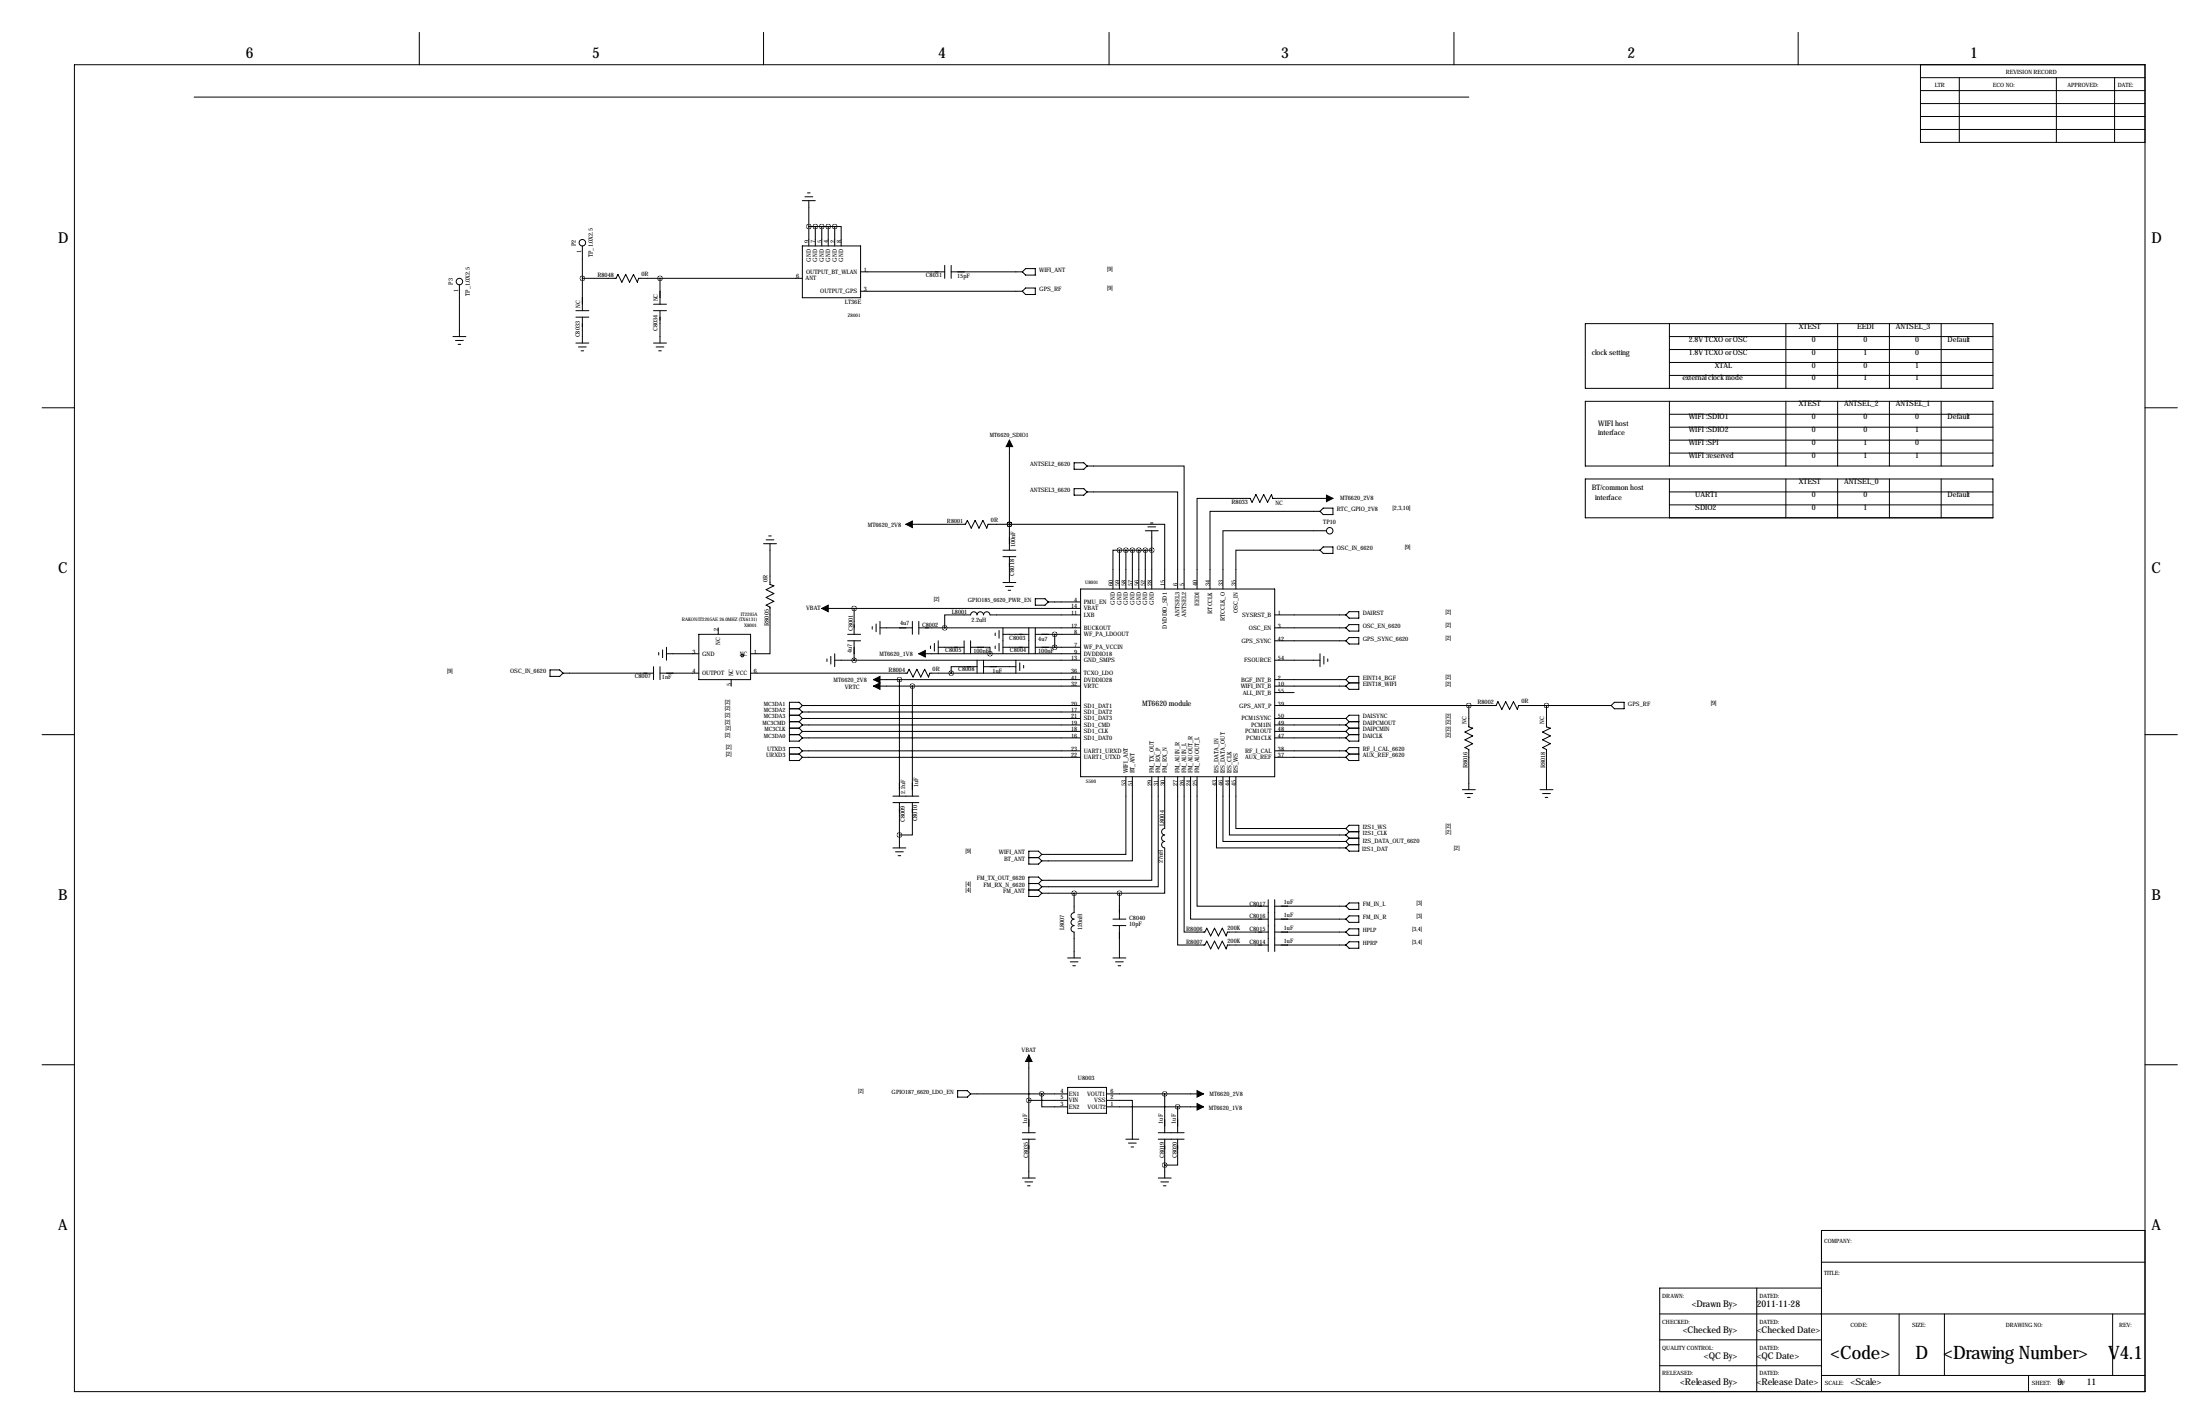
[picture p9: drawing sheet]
<svg xmlns="http://www.w3.org/2000/svg" width="864mm" height="559mm" viewBox="0 0 864 559" stroke-linecap="round" stroke-linejoin="round" font-family="sans-serif">
<g fill="none" stroke="#000" stroke-width=".39">
<path d="M164.6 12.7v12.7M299.7 12.7v12.7M435.4 12.7v12.7M570.7 12.7v12.7M705.9 12.7v12.7M29.2 25.4h812.8v520.7h-812.8zM76.2 38.1h500.4M753.9 25.4v30.5h88.1M753.9 35.6h88.1M753.9 30.5h88.1M769.1 30.5v25.4M807.2 30.5v25.4"/>
<path d="M830.1 30.5v25.4M753.9 50.8h88.1M753.9 45.7h88.1M753.9 40.6h88.1M315 78.7h5M316 77.2h3M317 75.7h1M317.5 78.7v17.8M228.6 96.5v25.4M315 96.5h22.8v20.3h-22.8zM317.5 88.9h10.2M320 88.9v7.6"/>
<path d="M322.6 88.9v7.6M325.1 88.9v7.6M327.7 88.9h2.5v7.6M327.7 88.9v7.6M180.3 111.8v20.3M228.6 109.2h13.2l.8-1.5 1.5 3 1.5-3 1.5 3 1.6-3 1.5 3 .5-1.5h64.3M256.5 119.4h5.1M259.1 109.2v10.2M337.8 106.7h33M337.8 114.3h63.5M370.8 104.1v5.1M373.4 106.7h27.9"/>
<path d="M373.4 104.1v5.1M401.3 114.3l1.3-1.3h3.8v2.6h-3.8zM402.6 105.4h3.8v2.5h-3.8l-1.3-1.2zM177.8 132.1h5.1M178.8 133.6h3.1M179.8 135.1h1M226.1 121.9h5M226.1 124.5h5M226.1 134.6h5M227.1 136.1h3M228.1 137.7h1M228.6 124.5v10.1"/>
<path d="M256.5 121.9h5.1M256.5 134.6h5.1M257.6 136.1h3M258.6 137.7h1M259.1 121.9v12.7M622.3 127h160v25.4h-160zM655.3 127v25.4M655.3 137.2h127M655.3 132.1h127M701 127v25.4M721.4 127v25.4M741.7 127v25.4"/>
<path d="M762 127v25.4M622.3 157.5h160v25.4h-160zM655.3 157.5v25.4M655.3 147.3h127M655.3 142.2h127M701 157.5v25.4M721.4 157.5v25.4M741.7 157.5v25.4M762 157.5v25.4M16.5 160h12.7M396.2 172.7v43.2M655.3 177.8h127"/>
<path d="M655.3 172.7h127M655.3 167.6h127M655.3 162.6h127M842 160h12.7M421.6 181.6h3.8l1.3 1.3-1.3 1.2h-3.8zM421.6 191.8h3.8l1.3 1.2-1.3 1.3h-3.8zM426.7 182.9h38.1v48.2M426.7 193h35.6v38.1M523.2 195.6h-23.6l-.5-1.5-1.5 3-1.5-3-1.6 3-1.5-3-1.5 3-.8-1.5h-20.8v35.5M622.3 188h160v15.2h-160zM655.3 198.1h127M655.3 193h127"/>
<path d="M655.3 188v15.2M701 188v15.2M721.4 188v15.2M741.7 188v15.2M762 188v15.2M299.7 213.4h5.1M300.7 211.8h3.1M301.8 210.3h1M302.3 213.4v16l1.5 .5-3.1 1.5 3.1 1.5-3.1 1.5 3.1 1.6-3.1 1.5 1.6 .8v18.2h-7.7M355.6 205.7h23.4l.7-1.5 1.6 3.1 1.5-3.1 1.5 3.1 1.5-3.1 1.5 3.1 .6-1.6h8.3M393.7 218.4h5.1M393.7 215.9h5.1"/>
<path d="M396.2 205.7h61v25.4M396.2 205.7h.1M396.2 218.4v10.2M439.4 215.9h-2.5v15.2M439.4 215.9v15.2M439.4 215.9h12.7M442 215.9v15.2M444.5 215.9v15.2M447 215.9v15.2M449.6 215.9v15.2M449.6 208.3h5.1M450.6 206.8h3"/>
<path d="M451.6 205.2h1M452.1 208.3v22.8M518.2 200.7h-43.2v30.4M518.2 215.9h-33.1v15.2M518.2 200.7l1.2-1.3h3.8v2.5h-3.8zM519.4 214.6h3.8v2.6h-3.8l-1.2-1.3zM520.7 208.3h-40.6v22.8M322.6 238.8h101.6M335.3 238.8v10.1M393.7 228.6h5.1M394.7 230.1h3.1M395.7 231.6h1"/>
<path d="M406.4 234.9h3.8l1.3 1.3-1.3 1.3h-3.8zM411.5 236.2h12.7M424.2 231.1h76.2v73.7h-76.2zM258.6 256v1M260.1 255v3.1M261.6 256.5h12.7M261.6 254v5.1M274.3 248.9h20.3v17.8h-20.3zM281.9 246.4v2.5M324.6 258.6v1M326.1 257.6v3M327.7 259.1h96.5"/>
<path d="M327.7 256.5v5.1M332.7 248.9h5.1M332.7 251.5h5.1M335.3 251.5v7.6M342.4 245.9v1M343.9 244.9v3M345.4 246.4h12.7M345.4 243.8v5.1M358.1 243.8v5.1M360.7 246.4h63.5M360.7 256.5h63.5M360.7 243.8v5.1"/>
<path d="M365.3 253.5v1M366.8 252.5v3M368.3 254h10.2M368.3 251.5v5M378.5 251.5v5M381 254h7.6v2.5M381 251.5v5M383.5 259.1v5.1M386.1 259.1v5.1M390.7 248.4v1M390.7 253.5v1M392.2 247.4v3"/>
<path d="M392.2 252.5v3M393.7 248.9h10.2M393.7 254h10.2M393.7 246.4v10.1M398.8 259.1v5.1M403.9 246.4v10.1M406.4 248.9h17.8M406.4 254h17.8M406.4 246.4v10.1M414 248.9v5.1M424.2 241.3h-35.6a1.27 1.27 0 0 0-1.3-1.2 1.27 1.27 0 0 0-1.2 1.2 1.27 1.27 0 0 0-1.3-1.2 1.27 1.27 0 0 0-1.3 1.2 1.27 1.27 0 0 0-1.2-1.2 1.27 1.27 0 0 0-1.3 1.2h-10.2v5.1M500.4 241.3h27.9"/>
<path d="M500.4 246.4h27.9M500.4 259.1h17.8M500.4 251.5h27.9M518.2 256.5v5.1M519.7 257.6v3M521.2 258.6v1M528.3 251.5l1.3-1.3h3.8v2.5h-3.8zM529.6 240h3.8v2.6h-3.8l-1.3-1.3zM529.6 245.1h3.8v2.5h-3.8l-1.3-1.2zM215.9 262.9h3.8l1.3 1.3-1.3 1.2h-3.8zM221 264.2h35.5M256.5 261.6v5.1"/>
<path d="M259.1 264.2h15.2M259.1 261.6v5.1M287 266.7v2.5M294.6 264.2h61.5l.8-1.6 1.5 3.1 1.5-3.1 1.5 3.1 1.6-3.1 1.5 3.1 .5-1.5h59.2M309.9 278.1h3.8M313.7 278.1l1.3 1.3M315 276.9h109.2M315 279.4h109.2M315 276.9l-1.3 1.2M315 276.9l-1.3-1.3h-3.8v15.2h3.8l1.3-1.2M315 279.4l-1.3 1.3M342.9 266.7h81.3"/>
<path d="M342.9 269.2h81.3M353.1 266.7v45.7M358.1 269.2v43.2M383.5 261.6h-10.1v2.6M386.1 261.6h12.7M400.3 260.1v3M401.8 261.1v1M500.4 266.7h27.9M500.4 269.2h27.9M500.4 276.9h86.8l.8-1.6 1.5 3.1 1.6-3.1 1.5 3.1 1.5-3.1 1.5 3.1 .5-1.5h36.4M500.4 271.8h7.6M528.3 266.7l1.3-1.3h3.8v5.1h-3.8l-1.3-1.3"/>
<path d="M528.3 266.7l1.3 1.3M529.6 268h3.8M529.6 268l-1.3 1.2M576.6 276.9v8.3l1.5 .6-3 1.5 3 1.5-3 1.5 3 1.5-3 1.6 1.5 .7v15.8M607.1 276.9v8.3l1.5 .6-3.1 1.5 3.1 1.5-3.1 1.5 3.1 1.5-3.1 1.6 1.6 .7v15.8M633.7 275.6h3.8v2.5h-3.8l-1.2-1.2zM16.5 288.3h12.7M309.9 288.3h3.8M309.9 280.7h3.8M309.9 283.2h3.8M309.9 285.8h3.8M309.9 295.9h3.8"/>
<path d="M313.7 280.7l1.3 1.2M313.7 283.2l1.3 1.3M313.7 288.3l1.3 1.3M313.7 285.8l1.3 1.2M313.7 295.9l1.3 1.3M315 281.9h109.2M315 284.5h109.2M315 287h109.2M315 289.6h109.2M315 294.6h109.2M315 297.2h109.2M315 294.6l-1.3-1.2h-3.8v5h3.8l1.3-1.2"/>
<path d="M315 281.9l-1.3 1.3M315 284.5l-1.3 1.3M315 287l-1.3 1.3M315 294.6l-1.3 1.3M500.4 281.9h27.9M500.4 284.5h27.9M500.4 287h27.9M500.4 289.6h27.9M500.4 294.6h27.9M500.4 297.2h27.9M528.3 281.9l1.3-1.2h3.8v10.1h-3.8l-1.3-1.2M528.3 294.6l1.3-1.2h3.8v5h-3.8l-1.3-1.2"/>
<path d="M528.3 294.6l1.3 1.3M528.3 287l1.3 1.3M528.3 284.5l1.3 1.3M528.3 281.9l1.3 1.3M529.6 288.3h3.8M529.6 283.2h3.8M529.6 285.8h3.8M529.6 295.9h3.8M529.6 295.9l-1.3 1.3M529.6 288.3l-1.3 1.3M529.6 285.8l-1.3 1.2M529.6 283.2l-1.3 1.3"/>
<path d="M842 288.3h12.7M350.5 315h10.2M350.5 312.4h10.2M353.1 315v17.7M358.1 315v12.7h-5M442 304.8v30.5h-33.1M444.5 304.8v33h-35.6M452.1 304.8v40.6h-43.2M454.7 304.8v43.2h-45.8M457.2 304.8v20.3a1.27 1.27 0 0 0-1.2 1.3 1.27 1.27 0 0 0 1.2 1.3 1.27 1.27 0 0 0-1.2 1.2 1.27 1.27 0 0 0 1.2 1.3 1.27 1.27 0 0 0-1.2 1.3 1.27 1.27 0 0 0 1.2 1.2v17.8h-17.8M462.3 304.8v66h10.6l.8-1.5 1.5 3.1 1.6-3.1 1.5 3.1 1.5-3.1 1.5 3.1 .5-1.6h16M464.8 304.8v61h8.1l.8-1.6 1.5 3.1 1.6-3.1 1.5 3.1 1.5-3.1 1.5 3.1 .5-1.5h16"/>
<path d="M467.4 304.8v55.9h30.4M469.9 304.8v50.8h27.9M477.5 304.8v27.9h50.8M480.1 304.8v25.4h48.2M482.6 304.8v22.9h45.7M485.1 304.8v20.3h43.2M574 309.9h5.1M575.1 311.4h3M576.1 312.9h1M604.5 309.9h5.1M605.5 311.4h3.1M606.6 312.9h1"/>
<path d="M350.5 332.7h5.1M351.5 334.3h3.1M352.6 335.8h1M403.9 336.5h3.8M407.7 336.5l1.2 1.3M408.9 335.3l-1.2-1.3h-3.8v5.1h3.8l1.2-1.3M408.9 335.3l-1.2 1.2M528.3 325.1l1.3-1.3h3.8v10.2h-3.8l-1.3-1.3M528.3 330.2l1.3 1.3M528.3 327.7l1.3 1.2M528.3 325.1l1.3 1.3M529.6 331.5h3.8"/>
<path d="M529.6 331.5l-1.3 1.2M529.6 328.9h3.8M529.6 328.9l-1.3 1.3M529.6 326.4h3.8M529.6 326.4l-1.3 1.3M403.9 346.7h3.8M403.9 349.2h3.8M407.7 346.7l1.2 1.3M407.7 349.2l1.2 1.3M408.9 345.4l-1.2-1.2h-3.8v7.6h3.8l1.2-1.3M408.9 345.4l-1.2 1.3M408.9 348l-1.2 1.2"/>
<path d="M408.9 350.5h30.5M421.6 350.5v7.6a1.27 1.27 0 0 0-1.2 1.3 1.27 1.27 0 0 0 1.2 1.3 1.27 1.27 0 0 0-1.2 1.3 1.27 1.27 0 0 0 1.2 1.2 1.27 1.27 0 0 0-1.2 1.3 1.27 1.27 0 0 0 1.2 1.3v10.1M439.4 350.5v10.2M497.8 353.1v20.3M500.4 353.1v20.3M500.4 355.6h27.9M529.6 354.3h3.8v2.6h-3.8l-1.3-1.3zM529.6 359.4h3.8v2.5h-3.8l-1.3-1.2zM419.1 375.9h5.1M420.1 377.4h3.1M421.1 379h1M436.9 360.7h5.1"/>
<path d="M436.9 363.2h5.1M436.9 375.9h5.1M437.9 377.4h3M438.9 379h1M439.4 363.2v12.7M500.4 360.7h27.9M500.4 365.8h27.9M500.4 370.8h27.9M529.6 369.6h3.8v2.5h-3.8l-1.3-1.3zM529.6 364.5h3.8v2.5h-3.8l-1.3-1.2zM16.5 417.8h12.7M403.9 414v30.5"/>
<path d="M842 417.8h12.7M375.9 428h3.8l1.3 1.3-1.3 1.2h-3.8zM381 429.3h38.1M403.9 431.8h15.2M408.9 429.3v5h10.2M419.1 426.7h15.2v10.2h-15.2zM434.3 431.8h10.2v15.2M434.3 429.3h38.1M434.3 434.3h38.1M457.2 429.3v15.2M462.3 434.3v10.2M401.3 447h5.1"/>
<path d="M401.3 444.5h5.1M403.9 447v15.3M442 447h5M443 448.6h3M444 450.1h1M454.7 447h10.1M454.7 444.5h10.1M457.2 447v15.3M462.3 447v10.2h-5.1M401.3 462.3h5.1M402.3 463.8h3.1M403.4 465.3h1"/>
<path d="M454.7 462.3h5M455.7 463.8h3M456.7 465.3h1M715 495.3h127M842 482.9h-127v63.2M651.5 515.6h190.5M689.6 505.5v40.6M715 505.5h-63.5v40.6M745.5 515.6v24.2M763.3 515.6v24.2M829.3 515.6v24.2M651.5 535.9h63.5"/>
<path d="M651.5 525.8h63.5M715 539.8h127M796.3 539.8v6.3"/>
<circle cx="228.6" cy="95.2" r="1.27"/>
<circle cx="180.3" cy="110.5" r="1.27"/>
<circle cx="522" cy="208.3" r="1.27"/>
<circle cx="291.4" cy="257.3" r=".51"/>
</g>
<path d="M396.2 172.7l1.3 2.6h-2.5zM520.7 194.3l2.5 1.3-2.5 1.2zM355.6 205.7l2.5-1.2v2.5zM322.6 238.8l2.5-1.3v2.5zM360.7 256.5l2.5-1.2v2.5zM342.9 266.7l2.5-1.3v2.6zM342.9 269.2l2.5-1.2v2.5zM403.9 414l1.2 2.6h-2.5zM469.9 428l2.5 1.3-2.5 1.2zM469.9 433.1l2.5 1.2-2.5 1.3z" fill="#000" stroke="#000" stroke-width=".39"/>
<path d="M335.2 238.8a.07 .07 0 0 0 .1 0 .07 .07 0 0 0-.1 0zM335.2 259.1a.07 .07 0 0 0 .1 0 .07 .07 0 0 0-.1 0zM414 254a.07 .07 0 0 0 .1 0 .07 .07 0 0 0-.1 0zM414 248.9a.07 .07 0 0 0 .1 0 .07 .07 0 0 0-.1 0zM370.8 246.4a.07 .07 0 0 0 .1 0 .07 .07 0 0 0-.1 0zM388.6 256.5a.07 .07 0 0 0 .1 0 .07 .07 0 0 0-.1 0zM373.3 264.2a.07 .07 0 0 0 .1 0 .07 .07 0 0 0-.1 0zM353 266.7a.07 .07 0 0 0 .1 0 .07 .07 0 0 0-.1 0zM358.1 269.2a.07 .07 0 0 0 .1 0 .07 .07 0 0 0-.1 0zM353 327.7a.07 .07 0 0 0 .1 0 .07 .07 0 0 0-.1 0zM421.6 350.5a.07 .07 0 0 0 .1 0 .07 .07 0 0 0-.1 0zM607 276.9a.07 .07 0 0 0 .1 0 .07 .07 0 0 0-.1 0zM576.5 276.9a.07 .07 0 0 0 .1 0 .07 .07 0 0 0-.1 0zM396.2 205.7a.07 .07 0 0 0 .1 0 .07 .07 0 0 0-.1 0zM408.9 429.3a.07 .07 0 0 0 .1 0 .07 .07 0 0 0-.1 0zM403.8 431.8a.07 .07 0 0 0 .1 0 .07 .07 0 0 0-.1 0zM457.1 429.3a.1 .1 0 0 0 .2 0 .1 .1 0 0 0-.2 0zM462.2 434.3a.07 .07 0 0 0 .1 0 .07 .07 0 0 0-.1 0zM457.1 457.2a.1 .1 0 0 0 .2 0 .1 .1 0 0 0-.2 0zM439.4 350.5a.07 .07 0 0 0 .1 0 .07 .07 0 0 0-.1 0zM228.5 109.2a.1 .1 0 0 0 .2 0 .1 .1 0 0 0-.2 0zM317.4 88.9a.1 .1 0 0 0 .2 0 .1 .1 0 0 0-.2 0zM320 88.9a.07 .07 0 0 0 .1 0 .07 .07 0 0 0-.1 0zM322.5 88.9a.07 .07 0 0 0 .1 0 .07 .07 0 0 0-.1 0zM325.1 88.9a.07 .07 0 0 0 .1 0 .07 .07 0 0 0-.1 0zM327.6 88.9a.07 .07 0 0 0 .1 0 .07 .07 0 0 0-.1 0zM259 109.2a.07 .07 0 0 0 .1 0 .07 .07 0 0 0-.1 0zM452.1 215.9a.07 .07 0 0 0 .1 0 .07 .07 0 0 0-.1 0zM439.4 215.9a.07 .07 0 0 0 .1 0 .07 .07 0 0 0-.1 0zM441.9 215.9a.07 .07 0 0 0 .1 0 .07 .07 0 0 0-.1 0zM444.4 215.9a.1 .1 0 0 0 .2 0 .1 .1 0 0 0-.2 0zM447 215.9a.07 .07 0 0 0 .1 0 .07 .07 0 0 0-.1 0zM449.5 215.9a.07 .07 0 0 0 .1 0 .07 .07 0 0 0-.1 0zM396.2 205.7a.07 .07 0 0 0 .1 0 .07 .07 0 0 0-.1 0z" fill="#000" stroke="#000" stroke-width="1.9"/>
<g font-size="7.3">
<text x="718.6" y="533.3">&lt;Code&gt;</text>
<text x="751.9" y="533.3">D</text>
<text x="762.9" y="533.3">&lt;Drawing Number&gt;</text>
<text x="827.5" y="533.3">V4.1</text>
</g>
<g font-size="5.9">
<text x="96.5" y="22.9">6</text>
<text x="232.4" y="22.9">5</text>
<text x="368.3" y="22.9">4</text>
<text x="502.9" y="22.9">3</text>
<text x="638.8" y="22.9">2</text>
<text x="773.4" y="22.9">1</text>
<text x="22.9" y="95.2">D</text>
<text x="844.5" y="95.2">D</text>
<text x="22.9" y="224.8">C</text>
<text x="844.5" y="224.8">C</text>
<text x="22.9" y="353.1">B</text>
<text x="844.5" y="353.1">B</text>
<text x="22.9" y="482.6">A</text>
<text x="844.5" y="482.6">A</text>
</g>
<g font-size="3.6">
<text x="664.1" y="513">&lt;Drawn By&gt;</text>
<text x="689.6" y="513">2011-11-28</text>
<text x="660.6" y="523.2">&lt;Checked By&gt;</text>
<text x="689.6" y="523.2">&lt;Checked Date&gt;</text>
<text x="668.9" y="533.3">&lt;QC By&gt;</text>
<text x="689.6" y="533.3">&lt;QC Date&gt;</text>
<text x="659.5" y="543.5">&lt;Released By&gt;</text>
<text x="689.6" y="543.5">&lt;Release Date&gt;</text>
<text x="726.4" y="543.5">&lt;Scale&gt;</text>
<text x="807.7" y="543.5">9</text>
<text x="819.1" y="543.5">11</text>
</g>
<g font-size="3">
<text x="706.1" y="129">XTEST</text>
<text x="729" y="129">EEDI</text>
<text x="744.2" y="129">ANTSEL_3</text>
<text x="662.9" y="134.1">2.8V TCXO or OSC</text>
<text x="711.2" y="134.1">0</text>
<text x="731.5" y="134.1">0</text>
<text x="751.8" y="134.1">0</text>
<text x="764.5" y="134.1">Default</text>
<text x="624.8" y="139.1">clock setting</text>
<text x="662.9" y="139.1">1.8V TCXO or OSC</text>
<text x="711.2" y="139.1">0</text>
<text x="731.5" y="139.1">1</text>
<text x="751.8" y="139.1">0</text>
<text x="660.4" y="149.3">external clock mode</text>
<text x="673.1" y="144.2">XTAL</text>
<text x="711.2" y="144.2">0</text>
<text x="711.2" y="149.3">0</text>
<text x="731.5" y="149.3">1</text>
<text x="731.5" y="144.2">0</text>
<text x="751.8" y="144.2">1</text>
<text x="751.8" y="149.3">1</text>
<text x="706.1" y="159.5">XTEST</text>
<text x="723.9" y="159.5">ANTSEL_2</text>
<text x="744.2" y="159.5">ANTSEL_1</text>
<text x="627.4" y="167.1">WIFI host</text>
<text x="662.9" y="164.5">WIFI :SDIO1</text>
<text x="711.2" y="164.5">0</text>
<text x="731.5" y="164.5">0</text>
<text x="751.8" y="164.5">0</text>
<text x="764.5" y="164.5">Default</text>
<text x="627.4" y="170.8">interface</text>
<text x="662.9" y="169.6">WIFI :SDIO2</text>
<text x="711.2" y="169.6">0</text>
<text x="731.5" y="169.6">0</text>
<text x="751.8" y="169.6">1</text>
<text x="662.9" y="174.7">WIFI :SPI</text>
<text x="662.9" y="179.8">WIFI :reserved</text>
<text x="711.2" y="174.7">0</text>
<text x="711.2" y="179.8">0</text>
<text x="731.5" y="179.8">1</text>
<text x="731.5" y="174.7">1</text>
<text x="751.8" y="179.8">1</text>
<text x="751.8" y="174.7">0</text>
<text x="706.1" y="189.9">XTEST</text>
<text x="723.9" y="189.9">ANTSEL_0</text>
<text x="624.8" y="192.5">BT/common host</text>
<text x="626.2" y="196.2">interface</text>
<text x="665.5" y="195">UART1</text>
<text x="711.2" y="195">0</text>
<text x="731.5" y="195">0</text>
<text x="764.5" y="195">Default</text>
<text x="665.5" y="200.1">SDIO2</text>
<text x="711.2" y="200.1">0</text>
<text x="731.5" y="200.1">1</text>
<text x="448.3" y="277.1">MT6620 module</text>
</g>
<g font-size="2.4">
<text x="317.5" y="95.2" transform="rotate(-90 317.5 95.2)">9</text>
<text x="320" y="95.2" transform="rotate(-90 320 95.2)">7</text>
<text x="322.6" y="95.2" transform="rotate(-90 322.6 95.2)">5</text>
<text x="325.1" y="95.2" transform="rotate(-90 325.1 95.2)">4</text>
<text x="327.7" y="95.2" transform="rotate(-90 327.7 95.2)">2</text>
<text x="330.2" y="95.2" transform="rotate(-90 330.2 95.2)">8</text>
<text x="226.1" y="96.5" transform="rotate(-90 226.1 96.5)">P2</text>
<text x="228.1" y="99.3" transform="rotate(-90 228.1 99.3)">1</text>
<text x="232.7" y="100.9" transform="rotate(-90 232.7 100.9)">TP_1.0X2.5</text>
<text x="316.4" y="107.5">OUTPUT_BT_WLAN</text>
<text x="318.3" y="102.7" transform="rotate(-90 318.3 102.7)">GND</text>
<text x="320.8" y="102.7" transform="rotate(-90 320.8 102.7)">GND</text>
<text x="323.4" y="102.7" transform="rotate(-90 323.4 102.7)">GND</text>
<text x="325.9" y="102.7" transform="rotate(-90 325.9 102.7)">GND</text>
<text x="328.5" y="102.7" transform="rotate(-90 328.5 102.7)">GND</text>
<text x="331" y="102.7" transform="rotate(-90 331 102.7)">GND</text>
<text x="339.1" y="106.7">1</text>
<text x="407.9" y="106.7">WIFI_ANT</text>
<text x="434.6" y="106.2">[9]</text>
<text x="177.8" y="111.8" transform="rotate(-90 177.8 111.8)">P3</text>
<text x="234.5" y="108.7">R8048</text>
<text x="251.8" y="108.3">0R</text>
<text x="312.5" y="109.2">6</text>
<text x="316.2" y="110">ANT</text>
<text x="363.4" y="108.5">C8031</text>
<text x="375.7" y="109">15pF</text>
<text x="434.6" y="113.8">[9]</text>
<text x="179.8" y="114.5" transform="rotate(-90 179.8 114.5)">1</text>
<text x="184.5" y="116.1" transform="rotate(-90 184.5 116.1)">TP_1.0X2.5</text>
<text x="258.2" y="118.3" transform="rotate(-90 258.2 118.3)">NC</text>
<text x="322" y="115.1">OUTPUT_GPS</text>
<text x="331.7" y="119.4">LT36E</text>
<text x="339.1" y="114.3">3</text>
<text x="407.9" y="114.3">GPS_RF</text>
<text x="227.7" y="120.8" transform="rotate(-90 227.7 120.8)">NC</text>
<text x="258.1" y="129.8" transform="rotate(-90 258.1 129.8)">C8034</text>
<text x="227.6" y="132.4" transform="rotate(-90 227.6 132.4)">C8033</text>
<text x="404.4" y="182.9">ANTSEL2_6620</text>
<text x="404.4" y="193">ANTSEL3_6620</text>
<text x="483.4" y="197.7">R8033</text>
<text x="526.1" y="196.3">MT6620_2V8</text>
<text x="500.7" y="198.1">NC</text>
<text x="524.8" y="200.7">RTC_GPIO_2V8</text>
<text x="546.7" y="200.2">[2,3,10]</text>
<text x="340.7" y="206.8">MT6620_2V8</text>
<text x="389" y="204.8">0R</text>
<text x="519.5" y="205.7">TP10</text>
<text x="398.5" y="214.8" transform="rotate(-90 398.5 214.8)">100nF</text>
<text x="524.8" y="215.9">OSC_IN_6620</text>
<text x="551.4" y="215.4">[9]</text>
<text x="398.1" y="225.8" transform="rotate(-90 398.1 225.8)">C8018</text>
<text x="301.3" y="228.2" transform="rotate(-90 301.3 228.2)">0R</text>
<text x="436.9" y="229.9" transform="rotate(-90 436.9 229.9)">60</text>
<text x="439.4" y="229.9" transform="rotate(-90 439.4 229.9)">59</text>
<text x="442" y="229.9" transform="rotate(-90 442 229.9)">58</text>
<text x="444.5" y="229.9" transform="rotate(-90 444.5 229.9)">57</text>
<text x="447" y="229.9" transform="rotate(-90 447 229.9)">56</text>
<text x="449.6" y="229.9" transform="rotate(-90 449.6 229.9)">52</text>
<text x="452.1" y="229.9" transform="rotate(-90 452.1 229.9)">28</text>
<text x="457.2" y="229.9" transform="rotate(-90 457.2 229.9)">15</text>
<text x="462.3" y="229.9" transform="rotate(-90 462.3 229.9)">6</text>
<text x="464.8" y="229.9" transform="rotate(-90 464.8 229.9)">5</text>
<text x="469.9" y="229.9" transform="rotate(-90 469.9 229.9)">40</text>
<text x="475" y="229.9" transform="rotate(-90 475 229.9)">34</text>
<text x="480.1" y="229.9" transform="rotate(-90 480.1 229.9)">33</text>
<text x="485.1" y="229.9" transform="rotate(-90 485.1 229.9)">35</text>
<text x="316.4" y="239.5">VBAT</text>
<text x="420.5" y="238.8">14</text>
<text x="421.7" y="236.2">4</text>
<text x="425.4" y="237">PMU_EN</text>
<text x="425.4" y="239.6">VBAT</text>
<text x="437.7" y="237.3" transform="rotate(-90 437.7 237.3)">GND</text>
<text x="440.2" y="237.3" transform="rotate(-90 440.2 237.3)">GND</text>
<text x="442.8" y="237.3" transform="rotate(-90 442.8 237.3)">GND</text>
<text x="445.3" y="237.3" transform="rotate(-90 445.3 237.3)">GND</text>
<text x="447.8" y="237.3" transform="rotate(-90 447.8 237.3)">GND</text>
<text x="450.4" y="237.3" transform="rotate(-90 450.4 237.3)">GND</text>
<text x="452.9" y="237.3" transform="rotate(-90 452.9 237.3)">GND</text>
<text x="470.7" y="237.7" transform="rotate(-90 470.7 237.7)">EEDI</text>
<text x="301.8" y="245.6" transform="rotate(-90 301.8 245.6)">R8005</text>
<text x="353.3" y="245.4">4u7</text>
<text x="361.9" y="245.9">C8002</text>
<text x="373.6" y="240.8">L8001</text>
<text x="381.4" y="243.9">2.2uH</text>
<text x="420.5" y="241.3">11</text>
<text x="425.4" y="242.1">LXB</text>
<text x="463.1" y="242.1" transform="rotate(-90 463.1 242.1)">ANTSEL3</text>
<text x="465.6" y="242.1" transform="rotate(-90 465.6 242.1)">ANTSEL2</text>
<text x="475.8" y="240.8" transform="rotate(-90 475.8 240.8)">RTCCLK</text>
<text x="480.9" y="243.7" transform="rotate(-90 480.9 243.7)">RTCCLK_O</text>
<text x="485.9" y="240.4" transform="rotate(-90 485.9 240.4)">OSC_IN</text>
<text x="487.6" y="242.1">SYSRST_B</text>
<text x="501.6" y="241.3">1</text>
<text x="534.9" y="241.3">DAIRST</text>
<text x="567.4" y="241.1">[2]</text>
<text x="281.9" y="247.7" transform="rotate(-90 281.9 247.7)">2</text>
<text x="334.8" y="247.7" transform="rotate(-90 334.8 247.7)">C8001</text>
<text x="396.2" y="251">C8003</text>
<text x="407.6" y="251.5">4u7</text>
<text x="420.5" y="246.4">12</text>
<text x="421.7" y="248.9">8</text>
<text x="425.4" y="247.2">BUCKOUT</text>
<text x="425.4" y="249.7">WF_PA_LDOOUT</text>
<text x="458" y="246.7" transform="rotate(-90 458 246.7)">DVDDIO_SD1</text>
<text x="490.3" y="247.2">OSC_EN</text>
<text x="501.6" y="251.5">42</text>
<text x="501.6" y="246.4">3</text>
<text x="534.9" y="251.5">GPS_SYNC_6620</text>
<text x="534.9" y="246.4">OSC_EN_6620</text>
<text x="567.4" y="251.3">[2]</text>
<text x="567.4" y="246.2">[2]</text>
<text x="271.8" y="256.5">3</text>
<text x="275.6" y="257.3">GND</text>
<text x="282.7" y="253.2" transform="rotate(-90 282.7 253.2)">NC</text>
<text x="290.4" y="257.3">NC</text>
<text x="295.9" y="256.5">1</text>
<text x="334.3" y="256.3" transform="rotate(-90 334.3 256.3)">4u7</text>
<text x="345.3" y="257.3">MT6620_1V8</text>
<text x="371.1" y="255.8">C8005</text>
<text x="382.1" y="256.3">100nF</text>
<text x="396.5" y="255.8">C8004</text>
<text x="407.5" y="256.3">100nF</text>
<text x="421.7" y="254">7</text>
<text x="421.7" y="256.5">9</text>
<text x="425.4" y="254.8">WF_PA_VCCIN</text>
<text x="425.4" y="257.3">DVDDIO18</text>
<text x="487.3" y="252.3">GPS_SYNC</text>
<text x="175.5" y="264">[9]</text>
<text x="348.8" y="263.7">R8004</text>
<text x="366.1" y="263.2">0R</text>
<text x="376.1" y="263.5">C8008</text>
<text x="389.6" y="263.9">1uF</text>
<text x="420.5" y="259.1">13</text>
<text x="425.4" y="259.9">GND_SMPS</text>
<text x="488.4" y="259.9">FSOURCE</text>
<text x="501.6" y="259.1">54</text>
<text x="200.2" y="264.2">OSC_IN_6620</text>
<text x="249.1" y="266">C8007</text>
<text x="259.8" y="266.4">1nF</text>
<text x="271.8" y="264.2">4</text>
<text x="275.6" y="265">OUTPOT</text>
<text x="287" y="269.2" transform="rotate(-90 287 269.2)">5</text>
<text x="287.8" y="265.4" transform="rotate(-90 287.8 265.4)">NC</text>
<text x="288.9" y="265">VCC</text>
<text x="295.9" y="264.2">6</text>
<text x="327.2" y="267.7">MT6620_2V8</text>
<text x="420.5" y="264.2">36</text>
<text x="420.5" y="266.7">41</text>
<text x="420.5" y="269.2">32</text>
<text x="425.4" y="265">TCXO_LDO</text>
<text x="425.4" y="267.5">DVDDIO28</text>
<text x="487.2" y="267.5">BGF_INT_B</text>
<text x="501.6" y="269.2">10</text>
<text x="501.6" y="266.7">2</text>
<text x="534.9" y="269.2">EINT18_WIFI</text>
<text x="534.9" y="266.7">EINT14_BGF</text>
<text x="567.4" y="269">[2]</text>
<text x="567.4" y="266.5">[2]</text>
<text x="331.6" y="270.5">VRTC</text>
<text x="425.4" y="270">VRTC</text>
<text x="487" y="270">WIFI_INT_B</text>
<text x="487.8" y="272.6">ALL_INT_B</text>
<text x="501.6" y="271.8">55</text>
<text x="597.3" y="275.9">0R</text>
<text x="420.5" y="276.9">20</text>
<text x="420.5" y="279.4">17</text>
<text x="420.5" y="281.9">21</text>
<text x="425.4" y="277.7">SD1_DAT1</text>
<text x="425.4" y="280.2">SD1_DAT2</text>
<text x="486.5" y="277.7">GPS_ANT_P</text>
<text x="501.6" y="281.9">50</text>
<text x="501.6" y="276.9">39</text>
<text x="534.9" y="281.9">DAISYNC</text>
<text x="567.4" y="281.7">[2]</text>
<text x="579.9" y="276.4">R8002</text>
<text x="639.1" y="276.9">GPS_RF</text>
<text x="671.6" y="276.7">[9]</text>
<text x="420.5" y="284.5">19</text>
<text x="420.5" y="287">18</text>
<text x="425.4" y="282.7">SD1_DAT3</text>
<text x="425.4" y="285.3">SD1_CMD</text>
<text x="425.4" y="287.8">SD1_CLK</text>
<text x="487.3" y="282.7">PCM1SYNC</text>
<text x="488.8" y="287.8">PCM1OUT</text>
<text x="491.1" y="285.3">PCM1IN</text>
<text x="501.6" y="287">48</text>
<text x="501.6" y="284.5">49</text>
<text x="534.9" y="287">DAIPCMIN</text>
<text x="534.9" y="284.5">DAIPCMOUT</text>
<text x="567.4" y="286.8">[2]</text>
<text x="567.4" y="284.3">[2]</text>
<text x="575.6" y="284.2" transform="rotate(-90 575.6 284.2)">NC</text>
<text x="606.1" y="284.2" transform="rotate(-90 606.1 284.2)">NC</text>
<text x="285" y="293.9">[2]</text>
<text x="420.5" y="289.6">16</text>
<text x="425.4" y="290.4">SD1_DAT0</text>
<text x="489.2" y="290.4">PCM1CLK</text>
<text x="501.6" y="289.6">47</text>
<text x="534.9" y="289.6">DAICLK</text>
<text x="567.4" y="289.4">[2]</text>
<text x="285" y="296.7">[2]</text>
<text x="300.7" y="297.2">URXD3</text>
<text x="301.2" y="294.6">UTXD3</text>
<text x="420.5" y="294.6">23</text>
<text x="420.5" y="297.2">22</text>
<text x="425.4" y="295.4">UART1_URXD</text>
<text x="425.4" y="298">UART1_UTXD</text>
<text x="488.8" y="295.4">RF_I_CAL</text>
<text x="488.8" y="298">AUX_REF</text>
<text x="501.6" y="294.6">38</text>
<text x="501.6" y="297.2">37</text>
<text x="534.9" y="297.2">AUX_REF_6620</text>
<text x="534.9" y="294.6">RF_I_CAL_6620</text>
<text x="442.8" y="303.5" transform="rotate(-90 442.8 303.5)">WIFI_ANT</text>
<text x="445.3" y="303.5" transform="rotate(-90 445.3 303.5)">BT_ANT</text>
<text x="452.9" y="303.5" transform="rotate(-90 452.9 303.5)">FM_TX_OUT</text>
<text x="455.5" y="303.5" transform="rotate(-90 455.5 303.5)">FM_RX_P</text>
<text x="458" y="303.5" transform="rotate(-90 458 303.5)">FM_RX_N</text>
<text x="463.1" y="303.5" transform="rotate(-90 463.1 303.5)">FM_AUIN_R</text>
<text x="465.6" y="303.5" transform="rotate(-90 465.6 303.5)">FM_AUIN_L</text>
<text x="468.2" y="303.5" transform="rotate(-90 468.2 303.5)">FM_AUOUT_R</text>
<text x="470.7" y="303.5" transform="rotate(-90 470.7 303.5)">FM_AUOUT_L</text>
<text x="478.3" y="303.5" transform="rotate(-90 478.3 303.5)">I2S_DATA_IN</text>
<text x="480.9" y="303.5" transform="rotate(-90 480.9 303.5)">I2S_DATA_OUT</text>
<text x="483.4" y="303.5" transform="rotate(-90 483.4 303.5)">I2S_CLK</text>
<text x="485.9" y="303.5" transform="rotate(-90 485.9 303.5)">I2S_WS</text>
<text x="576.1" y="301.5" transform="rotate(-90 576.1 301.5)">R8016</text>
<text x="606.6" y="301.5" transform="rotate(-90 606.6 301.5)">R8018</text>
<text x="360.4" y="308.9" transform="rotate(-90 360.4 308.9)">1uF</text>
<text x="442" y="308.5" transform="rotate(-90 442 308.5)">53</text>
<text x="444.5" y="308.5" transform="rotate(-90 444.5 308.5)">51</text>
<text x="452.1" y="308.5" transform="rotate(-90 452.1 308.5)">29</text>
<text x="454.7" y="308.5" transform="rotate(-90 454.7 308.5)">31</text>
<text x="457.2" y="308.5" transform="rotate(-90 457.2 308.5)">30</text>
<text x="462.3" y="308.5" transform="rotate(-90 462.3 308.5)">27</text>
<text x="464.8" y="308.5" transform="rotate(-90 464.8 308.5)">26</text>
<text x="467.4" y="308.5" transform="rotate(-90 467.4 308.5)">24</text>
<text x="469.9" y="308.5" transform="rotate(-90 469.9 308.5)">25</text>
<text x="477.5" y="308.5" transform="rotate(-90 477.5 308.5)">43</text>
<text x="480.1" y="308.5" transform="rotate(-90 480.1 308.5)">46</text>
<text x="482.6" y="308.5" transform="rotate(-90 482.6 308.5)">44</text>
<text x="485.1" y="308.5" transform="rotate(-90 485.1 308.5)">45</text>
<text x="355.1" y="322.6" transform="rotate(-90 355.1 322.6)">C8009</text>
<text x="360" y="322.4" transform="rotate(-90 360 322.4)">C8010</text>
<text x="456.9" y="324.1" transform="rotate(-90 456.9 324.1)">L8004</text>
<text x="534.9" y="325.1">I2S1_WS</text>
<text x="567.4" y="324.9">[2]</text>
<text x="378.9" y="334.8">[9]</text>
<text x="392.2" y="335.3">WIFI_ANT</text>
<text x="534.7" y="333.8">I2S1_DAT</text>
<text x="534.9" y="331">I2S_DATA_OUT_6620</text>
<text x="570.7" y="333.6">[2]</text>
<text x="394.2" y="337.8">BT_ANT</text>
<text x="456.5" y="338.7" transform="rotate(-90 456.5 338.7)">27nH</text>
<text x="378.9" y="347.5">[4]</text>
<text x="383.4" y="345.4">FM_TX_OUT_6620</text>
<text x="386" y="348">FM_RX_N_6620</text>
<text x="378.9" y="350.1">[4]</text>
<text x="393.8" y="350.5">FM_ANT</text>
<text x="490.4" y="355.3">C8017</text>
<text x="503.9" y="354.9">1uF</text>
<text x="503.9" y="360">1uF</text>
<text x="534.9" y="355.6">FM_IN_L</text>
<text x="556" y="355.1">[3]</text>
<text x="417.8" y="365.1" transform="rotate(-90 417.8 365.1)">L8007</text>
<text x="424.8" y="365.1" transform="rotate(-90 424.8 365.1)">120nH</text>
<text x="443.2" y="360.9">C8040</text>
<text x="443.2" y="363.3">10pF</text>
<text x="465.6" y="365.3">R8006</text>
<text x="481.9" y="364.8">200K</text>
<text x="490.4" y="360.4">C8016</text>
<text x="490.4" y="365.5">C8015</text>
<text x="503.9" y="365.1">1uF</text>
<text x="534.9" y="360.7">FM_IN_R</text>
<text x="556" y="360.2">[3]</text>
<text x="465.6" y="370.3">R8007</text>
<text x="481.9" y="369.9">200K</text>
<text x="490.4" y="370.6">C8014</text>
<text x="503.9" y="370.1">1uF</text>
<text x="401" y="412.8">VBAT</text>
<text x="423.2" y="423.7">U8003</text>
<text x="416.4" y="428.8">4</text>
<text x="416.4" y="431.3">5</text>
<text x="419.6" y="430.1">EN1</text>
<text x="426.7" y="430.1">VOUT1</text>
<text x="435.9" y="428.8">6</text>
<text x="435.9" y="431.3">2</text>
<text x="474.8" y="430.3">MT6620_2V8</text>
<text x="416.4" y="433.8">3</text>
<text x="419.6" y="432.6">VIN</text>
<text x="419.6" y="435.1">EN2</text>
<text x="426.9" y="435.1">VOUT2</text>
<text x="429.6" y="432.6">VSS</text>
<text x="435.9" y="433.8">1</text>
<text x="474.6" y="435.6">MT6620_1V8</text>
<text x="403.2" y="440.9" transform="rotate(-90 403.2 440.9)">1uF</text>
<text x="456.5" y="440.9" transform="rotate(-90 456.5 440.9)">1uF</text>
<text x="461.6" y="440.9" transform="rotate(-90 461.6 440.9)">1uF</text>
<text x="403.6" y="454.4" transform="rotate(-90 403.6 454.4)">C8035</text>
<text x="456.9" y="454.4" transform="rotate(-90 456.9 454.4)">C8019</text>
<text x="462" y="454.4" transform="rotate(-90 462 454.4)">C8020</text>
</g>
<g font-size="2.3">
<text x="787.4" y="29.2">REVISION RECORD</text>
<text x="759.5" y="34.3">LTR</text>
<text x="782.3" y="34.3">ECO NO:</text>
<text x="811.5" y="34.3">APPROVED:</text>
<text x="831.3" y="34.3">DATE:</text>
<text x="388.6" y="171.4">MT6620_SDIO1</text>
<text x="371.7" y="205.2">R8001</text>
<text x="366.6" y="235.7">[2]</text>
<text x="380" y="236.2">GPIO185_6620_PWR_EN</text>
<text x="284.5" y="276.4">[2]</text>
<text x="284.5" y="278.6">[2]</text>
<text x="284.5" y="281.2">[2]</text>
<text x="299.8" y="276.9">MC3DA1</text>
<text x="299.8" y="279.4">MC3DA2</text>
<text x="299.8" y="281.9">MC3DA3</text>
<text x="284.5" y="284">[2]</text>
<text x="284.8" y="286.3">[2]</text>
<text x="299.3" y="284.5">MC3CMD</text>
<text x="300.1" y="287">MC3CLK</text>
<text x="284.5" y="289.3">[2]</text>
<text x="299.8" y="289.6">MC3DA0</text>
<text x="355.3" y="311.5" transform="rotate(-90 355.3 311.5)">2.2uF</text>
<text x="534.9" y="327.7">I2S1_CLK</text>
<text x="567.5" y="327.4">[2]</text>
<text x="534.9" y="365.8">HPLP</text>
<text x="554.3" y="365.3">[3,4]</text>
<text x="534.9" y="370.8">HPRP</text>
<text x="554.3" y="370.3">[3,4]</text>
<text x="336.9" y="429">[2]</text>
<text x="350" y="429.3">GPIO187_6620_LDO_EN</text>
<text x="716" y="487.7">COMPANY:</text>
<text x="716" y="500.4">TITLE:</text>
<text x="652.5" y="509.3">DRAWN:</text>
<text x="690.6" y="509.3">DATED:</text>
<text x="652.5" y="519.4">CHECKED:</text>
<text x="690.6" y="519.4">DATED:</text>
<text x="726.4" y="520.7">CODE:</text>
<text x="750.6" y="520.7">SIZE:</text>
<text x="787.4" y="520.7">DRAWING NO:</text>
<text x="831.8" y="520.7">REV:</text>
<text x="652.5" y="529.6">QUALITY CONTROL:</text>
<text x="690.6" y="529.6">DATED:</text>
<text x="652.5" y="539.8">RELEASED:</text>
<text x="690.6" y="539.8">DATED:</text>
<text x="716.3" y="543.6">SCALE:</text>
<text x="797.6" y="543.6">SHEET:</text>
<text x="807.8" y="543.6">OF</text>
</g>
<g font-size="1.9">
<text x="332.8" y="124.2">Z8001</text>
<text x="426" y="229.1">U8001</text>
<text x="267.6" y="243.6">RAKON/IT2205AE 26.0MHZ (TX6131)</text>
<text x="290.8" y="241.8">IT2205A</text>
<text x="292.1" y="246.1">X8001</text>
<text x="426.2" y="307.3">S500</text>
</g>
</svg>
